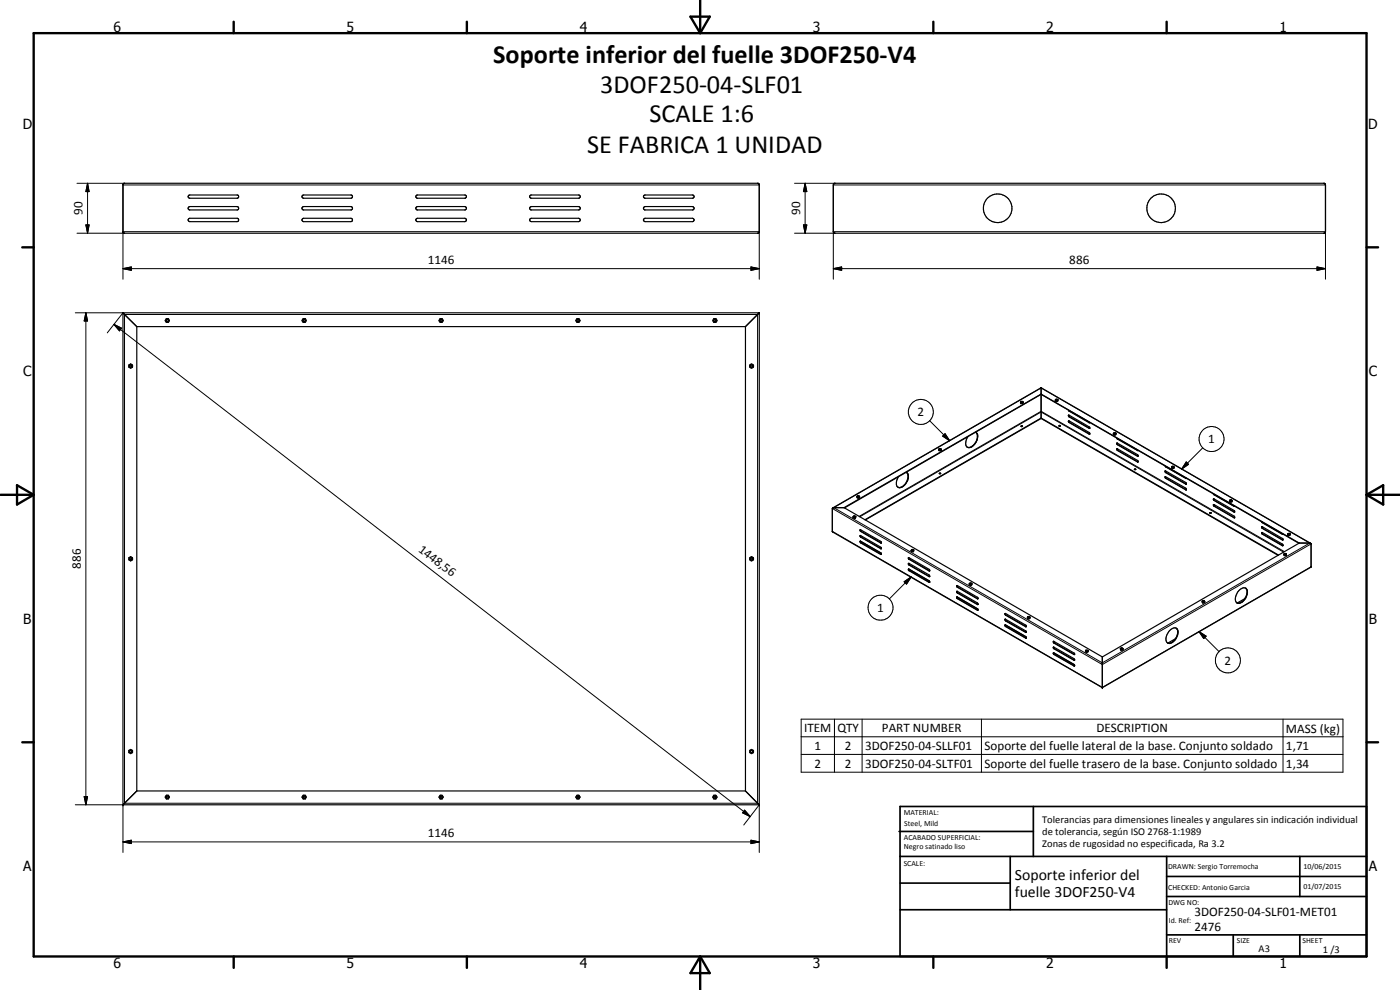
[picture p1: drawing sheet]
<svg xmlns="http://www.w3.org/2000/svg" width="420mm" height="297mm" viewBox="0 0 420 297" stroke-linecap="round" stroke-linejoin="round" font-family="sans-serif">
<g fill="none" stroke="#000" stroke-width=".35">
<path d="M37.1 55h190.3l.5 .4v14.2l-.4 .4h-190.3l-.3-.4v-14.2zM56.5 58.7l.5-.2h14.2l.4 .2v.4l-.3 .4h-14.5l-.3-.4zM90.7 58.7l.4-.2h14.2l.4 .2 .1 .4-.3 .4h-14.5l-.4-.4zM124.9 58.7l.4-.2h14.2l.4 .2 .1 .4-.4 .4h-14.5l-.3-.4zM159.2 58.6l14.4-.1 .5 .2v.4l-.3 .4h-14.5l-.3-.4zM193.2 58.7l.4-.2h14.2l.4 .2 .1 .4-.3 .4h-14.5l-.4-.4zM250.3 55h147l.5 .5v14l-.4 .5h-146.9l-.4-.5v-14zM56.5 62.2l.5-.2h14.2l.4 .2v.4l-.3 .4h-14.5l-.3-.4zM56.5 65.7l.5-.2h14.2a.51 .51 0 0 1 .4 .5 .51 .51 0 0 1-.4 .5h-14.2l-.5-.2zM90.7 62.2l.4-.2h14.2l.4 .2 .1 .4-.3 .4h-14.5l-.4-.4zM90.7 65.7l.4-.2h14.2a.51 .51 0 0 1 .5 .5 .51 .51 0 0 1-.5 .5h-14.2l-.4-.2zM124.9 62.2l.4-.2h14.2l.4 .2 .1 .4-.4 .4h-14.5l-.3-.4z"/>
<path d="M124.9 65.7l.4-.2h14.2a.51 .51 0 0 1 .5 .5 .51 .51 0 0 1-.5 .5h-14.2l-.4-.2zM159.2 62.1l14.4-.1 .5 .2v.4l-.3 .4h-14.5l-.3-.4zM159.2 65.6l14.4-.1a.51 .51 0 0 1 .6 .5 .51 .51 0 0 1-.6 .5h-14.1l-.5-.4zM193.2 62.2l.4-.2h14.2l.4 .2 .1 .4-.3 .4h-14.5l-.4-.4zM193.2 65.7l.4-.2h14.2a.51 .51 0 0 1 .5 .5 .51 .51 0 0 1-.5 .5h-14.2l-.4-.2zM36.9 93.9v147.6M36.9 93.9l4.2 4.1M36.9 93.9h191M41.1 98h182.6M41.1 98v139.3M49.9 95.7l.5-.1 .4 .5-.4 .6h-.4l-.4-.4zM49.9 96a.34 .34 0 0 1 .5-.1 .34 .34 0 0 1 .1 .5l-.4 .1z"/>
<path d="M90.9 95.7h.8l.2 .4-.2 .5h-.8l-.2-.3zM132 95.7l.6-.1 .4 .5-.4 .6h-.4l-.4-.4zM132.2 95.9l.5 .1v.4h-.5zM173.1 95.7l.6-.1 .4 .5-.4 .6h-.5l-.4-.4zM214.2 95.7h.7l.3 .4-.3 .5h-.7l-.3-.3zM214.3 96a.34 .34 0 0 1 .5 0 .34 .34 0 0 1-.3 .5l-.3-.3zM223.7 98v139.3M227.9 93.9v147.6M227.9 93.9l-4.2 4.1M38.7 109.5l.4-.3 .6 .3v.7l-.4 .2-.6-.2zM38.9 109.6h.5l.1 .3-.4 .3zM225.2 109.6a.35 .35 0 0 1 .6 0 .35 .35 0 0 1-.1 .6l-.4-.1z"/>
<path d="M312.5 116.3v9.3M312.5 116.3l80.8 46.7M312.5 116.3l-62.6 36.1M316.8 119.8l.7 .1-.1 .2-.5 .1zM316.9 119.9v.1M316.9 119.9h.4M316.9 119.9h.1M317.3 119.9h.1M317.3 119.9v.1M281.7 134.8l.4-.2 .4 .3-.4 .1zM281.8 135h.1M281.9 134.8h.4"/>
<path d="M281.9 134.8h.1M282.3 134.8h.1M290.3 134.2l.8 .1M290.5 131a2.33 2.33 0 0 0-.1 3.2l.2 .1M292.8 129.7l.2 .1M292.9 129.7a2.5 2.5 0 0 1-.5 3.7 1.85 1.85 0 0 1-1.7 .9M293 129.9a3.3 3.3 0 0 1-2 4.3M306.3 120.6l.6-.2 .1 .2-.2 .2M306.3 120.6h.1M306.3 120.6l.1 .2M306.4 120.8h.4M306.4 120.8l.3 .1"/>
<path d="M306.4 127.8l.5 .1zM306.4 120.6h.5zM306.5 127.9h.3M306.5 127.9h.1M306.7 120.8v.1M306.7 120.9h.1M306.8 120.8l-.1 .1M312.5 125.6l71.1 41M312.5 125.6l-52.8 30.4M316.9 120v.1M316.9 120.1h.4M317.3 120v.1"/>
<path d="M317.8 127.8h.4M318.2 127.7l-.4 .1M318.2 127.7h.1M318.2 127.7v.1M320.6 126.4l.3-.1 5.9 3.5 .3 .5-6.2-3.5zM320.7 123.1l6.3 3.7M320.7 124.5l.2 .5 6.2 3.5M320.7 126.3l.3 .4 6.1 3.5M320.7 124.5l-.1 .3 .3 .3 6.2 3.4M320.7 124.5l6.1 3.6 .3 .4M320.8 123.2l6.3 3.6M327.1 126.8h-.1"/>
<path d="M334.2 130.1l.5-.3 .2 .2-.1 .2M334.2 130.1h.1M334.2 130.1l.2 .1M334.3 130l.4 .1zM334.4 130.2h.4M334.4 130.2v.1M334.7 130.1h.1M334.8 130.2h.1M335.1 131.4l6.4 3.8M335.2 133l6.2 3.4 .1 .5-6.1-3.5zM335.3 132.9l.1 .5 6.1 3.5M335.3 134.6l.1 .4 6.1 3.6"/>
<path d="M335.3 134.6l-.2 .2 .3 .4 6.1 3.4M335.3 134.6l6.1 3.5 .1 .5M335.4 131.6v.1M341.4 135.1l.1 .1M341.6 135.1l-.1 .1M349.7 139.8l6.3 3.7M349.8 139.9l.2 .1M351.7 140l.6 .1-.5 .2-.2-.1zM351.8 140h.3v.2h-.3zM253.3 152.3l59.2-34.1 77.4 44.7M253.3 152.3h-3.1l-.4 .3 .1 7 80.9 46.7M253.3 152.3l77.5 44.8"/>
<path d="M253.4 152.4l59.1-34.1 77.3 44.7M256.1 155.1l.4-.3 .3 .2-.4 .2M256.1 155.1h.1M256.1 155.1l.2 .1M256.2 155h.4zM256.3 155.2h.1M256.6 155.1h.1M257.2 149.1h.1M257.3 149.1l.3 .1M257.6 149.2h.1M257.9 149h.1M258 149l-.6-.2-.2 .3"/>
<path d="M258 149l-.4 .2M258.1 159l6.2 3.4 .2 .5-6.2-3.4zM258.2 158.9l.2 .5 6 3.5M259.6 156l52.9-30.6 71.2 41.1M269.7 143a2.8 2.8 0 0 0-.3 3.1l.2 .1M272 141.7a1.87 1.87 0 0 1 .3 2.7 2.31 2.31 0 0 1-2.8 1.8M272.1 141.7a3.1 3.1 0 0 1-1.9 4.5l-.5 .1M281.9 142l.4 .1zM282.2 142.1h.1M282.2 142.1h-.3M340.4 140.8h.5M340.4 140.8l.4 .1"/>
<path d="M340.4 140.8h.1M340.5 140.9h.3M340.9 140.8h.1M340.9 140.8l-.1 .1M349.7 141.3l6.2 3.5 .1 .5-6.2-3.5zM349.7 141.3l.2 .4 6.2 3.5M349.7 143l.3 .5 6.1 3.4M349.7 143l.1 .5 6.3 3.4M349.7 143l6.2 3.5 .2 .4M363.1 154h.3M363.2 153.9l.2 .1M363.2 153.9l-.1 .1"/>
<path d="M363.4 153.8l-.3 .2M363.4 153.8h.1M363.5 153.8v.1M363.5 153.9l-.1 .1M364.1 148.2l6.4 3.7-6.2-3.6M364.2 151.4l6.2 3.5 .1 .5-6.1-3.5zM364.2 149.7l6.2 3.5 .1 .5-6.2-3.6zM364.2 151.4l.2 .4 6.1 3.5M364.3 151.4h-.1M364.3 149.6l.1 .5 6.1 3.5M369 150.2l.6 .2M369 150.2h.1"/>
<path d="M369.2 150.2l.3-.2 .1 .2zM369.6 150.3v.1M369.7 150.1l-.2-.2-.5 .3M369.7 150.1l.1 .1M369.8 150.2l-.2 .2M378.6 156.5l6.4 3.8-6.1-3.5M378.7 158l6.3 3.6v.4l-6.2-3.5zM378.7 159.8l6.1 3.4 .2 .5-6.2-3.4zM378.7 158l.2 .5 6.1 3.5M378.7 159.8l.2 .4 6.1 3.5M378.8 156.6l.1 .1M378.9 156.7v.1"/>
<path d="M38.7 167.3l.6-.3 .5 .4v.5l-.7 .4-.5-.4zM38.9 167.7l.1 .2M38.9 167.5v.1M39.1 167.9l.1 .1M39.1 168h.2M39.4 167.9l.1-.3-.3-.3-.3 .3 .2 .4M39.4 167.9l-.2 .1M39.4 167.9l-.1 .1M225.1 167.3l.5-.3 .5 .4v.5l-.6 .4-.5-.4zM225.7 167.4l.1 .5h-.5v-.5h.5l.1 .2M225.9 167.7l-.1 .1M258.2 160.7l6.1 3.5 .2 .4"/>
<path d="M258.2 162.3l6.1 3.6 .2 .5M258.2 160.7l-.1 .2 .2 .3 6.2 3.4M258.2 162.3l-.1 .3 .2 .3 6.2 3.5M258.2 160.7l.2 .4 6 3.5M258.2 162.3l.2 .5 6.1 3.5M258.2 162.4l6.2 3.6M264.4 164.6h.1M264.4 162.9h.1M272.6 169l6.2 3.5 .2 .4-.2 .1-6-3.5zM272.6 167.3l6.2 3.5 .2 .4-.2 .1-6.1-3.5zM272.7 170.7v.5l6.1 3.6 .2-.1-.1-.4M272.7 167.3l.2 .5 6.1 3.5"/>
<path d="M272.7 169l.1 .4 6.2 3.6M272.7 170.7l.2 .5 6.1 3.5M272.7 170.7l6.2 3.6M272.7 170.7l6.2 3.7M273.5 165.1h.1M273.7 165v.1M273.7 165.1h.1M273.7 165h.4l-.4 .1M273.7 165h.1M274.2 165l-.1 .2-.6-.1M274.2 165h.1M274.2 165l-.6-.1-.1 .2"/>
<path d="M287.1 175.7l6.3 3.5 .1 .5-6.3-3.6zM287.1 177.4l6.2 3.5 .2 .5-6.2-3.5zM287.2 177.5l.1 .3 6.2 3.6M287.2 177.4v.1M287.2 175.7l.2 .4 6.1 3.5M290.9 175.2l.1-.2 .4-.1 .3 .1-.2 .3M290.9 175.2l.6 .1M290.9 175.2h.1M291.2 175l.3 .2-.3 .1zM291.5 175.3h.1M373.6 179.6l-2.3 1.3M373.8 176.4a2.83 2.83 0 0 1-.9 4.2l-.8 .4h-.8"/>
<path d="M374.2 176.8a1.44 1.44 0 0 0-2.4 .4 2.72 2.72 0 0 0-.5 3.8M374.2 177a3.6 3.6 0 0 1-2.8 4l-.2-.1M385.4 166.4h.1M385.5 166.3h.4M385.5 166.2h.4M385.5 166.2v.1M385.9 166.2v.1M386 166.4h-.6M386.1 166.3l-.1 .1M386.1 166.3l-.5-.3-.3 .2 .1 .2M386.6 160.2l.4 .1zM387.1 160.4l-.1-.4-.6 .3 .6 .1"/>
<path d="M387.1 160.4h-.1M389.9 162.9l3.5 .2M389.9 162.9l-59.1 34.2M393.4 163.1l-.1 7.1-62.5 36.1M293.4 182.7l.1 .4M293.4 182.7l-6.3-3.6 .1 .5 6.3 3.5M293.4 182.7l-6.2-3.6 .2 .5 6.1 3.4M301.7 184.1l6.1 3.4 .2 .5M301.7 187.5l6.1 3.5 .2 .4M301.7 184.1l.1 .5 6.2 3.4M301.7 185.8l.1 .5 6.2 3.4M301.7 187.5l.1 .5 6 3.5 .2-.1"/>
<path d="M301.7 185.8l6.1 3.5 .2 .4M301.7 184.1l.2 .4 6.1 3.5M301.7 185.8l.1 .4 6.2 3.5M301.7 187.5l.2 .5 6.1 3.4M301.7 185.8h.1M301.7 187.5l6.2 3.6M308.3 185.2l.5-.2 .3 .2-.1 .1M308.3 185.2l.6 .2M308.3 185.2l.1 .1M308.5 185.2h.4zM309 185.3l-.1 .1M316.1 194.2l6.2 3.4 .2 .5-6.2-3.5z"/>
<path d="M316.1 192.4l6.2 3.5 .2 .4-6.2-3.3zM316.1 195.9l6.2 3.4 .2 .5M316.1 195.9l.2 .5 6.2 3.4M316.2 195.9l6.2 3.5M316.2 192.4l.1 .4 6.2 3.6M316.2 194.1l.2 .5 6.1 3.5M316.2 195.8l.1 .5 6.2 3.5M325.8 195.3l.3 .2M325.8 195.3h.1M326 195.2l.3 .1zM326 195.5h.1M326.4 195.5h-.3"/>
<path d="M326.4 195.4v.1M326.5 195.4l-.1 .1M326.5 195.2h.1M326.5 195.2l-.6-.1-.1 .2M326.5 195.2v.2M330.8 197.1v9.2M336.2 194.6l.2 .2 .6-.1M336.3 194.5l.5-.1 .2 .2M336.3 194.5l-.1 .1M336.5 194.6h.3zM337 194.6v.1M352.8 191.6l-2.3 1.4"/>
<path d="M353 188.5a2.32 2.32 0 0 1-.2 3.3 1.85 1.85 0 0 1-2.6 .9 3.3 3.3 0 0 1 2.6-4.3l.2 .1M353.1 188.6a3.3 3.3 0 0 1-2.5 4.4l-.2-.1M360.8 180.4l.1 .2M360.8 180.3h.7l-.2 .3h-.4M360.8 180.3v.1M360.9 180.6h.1M361 180.4l.3 .1zM361.3 180.3v.1M38.7 225.1l.6-.2 .5 .4v.4l-.7 .4-.5-.4zM39.1 225.2h.3l.1 .5a.35 .35 0 0 1-.5 0 .35 .35 0 0 1 .1-.5zM41.1 237.3l-4.2 4.2M41.1 237.3h182.6"/>
<path d="M49.9 238.7l.5-.1 .4 .5-.4 .6h-.4l-.4-.5zM49.9 239l.3-.2 .3 .2v.4l-.4 .1zM90.9 238.7h.8l.2 .4-.2 .5h-.8l-.2-.4zM91 239l.3-.2a.36 .36 0 0 1 .3 .4 .36 .36 0 0 1-.3 .3l-.3-.1zM132 238.7l.6-.1 .4 .5-.4 .6h-.4l-.4-.5zM132.1 239l.3-.2a.36 .36 0 0 1 .3 .4 .36 .36 0 0 1-.3 .3l-.4-.3zM173.1 238.7l.6-.1 .4 .5-.4 .6h-.5l-.4-.5zM173.2 239l.2-.2a.36 .36 0 0 1 .4 .4 .36 .36 0 0 1-.4 .3l-.2-.1zM214.2 238.7h.7l.3 .4-.3 .5h-.7l-.3-.4zM214.3 239l.2-.2a.36 .36 0 0 1 .4 .4 .36 .36 0 0 1-.4 .3l-.3-.3zM223.7 237.3l4.2 4.2M225.1 225.1l.5-.2 .5 .4v.4l-.6 .4-.5-.4z"/>
<path d="M225.3 225.3l.4-.1a.33 .33 0 0 1 .2 .4 .33 .33 0 0 1-.5 .2 .33 .33 0 0 1-.1-.5zM36.9 241.5h191"/>
<circle cx="299.4" cy="62.5" r="4.3"/>
<circle cx="348.5" cy="62.5" r="4.3"/>
<circle cx="91.3" cy="96.2" r=".33"/>
<circle cx="173.5" cy="96.2" r=".32"/>
<circle cx="225.6" cy="109.8" r=".62"/>
<circle cx="257.5" cy="148.9" r=".17"/>
</g>
<g fill="none" stroke="#000" stroke-width=".3">
<path d="M23.1 55h14.3M26.3 55l.4 2.5h-.9zM26.3 55v15M36.9 55.5h191M238.5 55h12.1M241.6 55l.5 2.5h-1zM241.6 55v15M250.1 55.5h147.7M23.1 70h14.3M25.8 67.5h.9l-.4 2.5zM238.5 70h12.1M241.1 67.5h1l-.5 2.5z"/>
<path d="M22.6 93.9h14.3l-4.7 6M25.8 93.9l.5 2.4h-1zM25.8 93.9v147.6M34.2 97.3l2.3 1.2-.7 .8zM34.2 97.3l191 147.7M36.9 80.6l2.5-.5v1zM36.9 83.8v-14.3h191v14.3M36.9 80.6h191M37.4 94.4h190v146.6h-190zM225.4 80.1l2.5 .5-2.5 .5zM250.1 80.6l2.5-.5v1zM250.1 83.8v-14.3h147.7v14.3"/>
<path d="M250.1 80.6h147.7M395.3 80.1l2.5 .5-2.5 .5zM279 126.2l6 6M282.9 130.9l.7-.8 1.4 2.1zM321 125l-.1 .1M321 126.7l-.1 .1M321 123.3l-.1 .1M327 128.5h-.2M327 130.2l-.2 .1M327 126.7l-.2 .1M335.4 131.7h.1M335.4 135.1v.1"/>
<path d="M335.4 133.4h.1M341.4 135.1v.1M341.4 138.6h.1M341.4 136.8v.1M356 138.6l.7 .7-2.1 1.5zM361 134.4l-6.4 6.4M249.8 152.6l81 46.8 62.7-36.2M249.8 159.4l81 46.8 62.7-36.1M250.2 152.3l62.3-35.9 80.6 46.5-62.3 36zM257.8 154.9l54.7-31.5 73 42.1M258 155.1l54.5-31.5 72.7 42.1M258.4 159.4l-.1 .1"/>
<path d="M350 141.7l-.2 .1M350 143.5h-.2M350 140l-.2 .1M356 145.2l-.1 .1M356 146.9l-.1 .1M356 143.5l-.1 .1M364.4 148.4v.1M364.4 151.8v.1M364.4 150.1v.1M370.4 151.9h.1M370.4 155.3v.1M370.4 153.6v.1"/>
<path d="M378.9 158.5h-.1M378.9 156.8h-.1M258.4 161.1l-.1 .1M258.4 162.8l-.1 .1M264.4 164.6h-.1M264.4 166.3l-.1 .1M264.4 162.9h-.1M271.3 174.5l2.2-1.4-1.4 2.2zM272.9 167.8h-.1M272.9 171.2h-.1M272.9 169.5h-.1M273.5 173.1l-6.6 6.6"/>
<path d="M278.9 171.2l-.1 .1M278.9 174.7l-.1 .1M278.9 173h-.1M287.4 177.8l-.1 .1M287.4 179.6h-.1M287.4 176.1l-.1 .1M293.4 179.6l-.1 .1M378.9 160.2l-.1 .1M385 162h-.2M385 163.7h-.2M385 160.2l-.2 .1M293.4 181.3l-.1 .1"/>
<path d="M293.4 183l-.1 .1M301.9 184.5l-.1 .1M301.9 188h-.1M301.9 186.2l-.1 .1M307.9 188h-.1M307.9 191.4l-.1 .1M307.9 189.7h-.1M316.4 194.6h-.1M316.4 196.3l-.1 .1M316.4 192.9l-.1 .1M322.4 198l-.1 .1M322.4 199.8h-.1"/>
<path d="M322.4 196.3l-.1 .1M359.8 189.5l2.2 1.4-.7 .7zM359.8 189.5l6 6M240.4 215.8h162.6v15.9h-162.6zM250.4 215.8v15.9M258.7 215.8v15.9M294.5 215.8v15.9M385.1 215.8v15.9M25.3 239h1l-.5 2.5zM240.4 221.1h162.6M240.4 226.4h162.6M22.6 241.5h14.3v14.3"/>
<path d="M36.9 252.6l2.5-.5v1zM36.9 252.6h191M223.2 247.5l4.7-6v14.3M223.5 243.1l1.7 1.9-2.3-1.1zM225.4 252.1l2.5 .5-2.5 .5z"/>
<circle cx="276.4" cy="123.6" r="3.7"/>
<circle cx="363.6" cy="131.7" r="3.7"/>
<circle cx="264.3" cy="182.3" r="3.8"/>
<circle cx="368.5" cy="198.1" r="3.8"/>
</g>
<g fill="#000">
<circle cx="36.9" cy="93.9" r=".18"/>
<circle cx="227.9" cy="93.9" r=".18"/>
<circle cx="312.5" cy="116.3" r=".18"/>
<circle cx="317.5" cy="119.9" r=".18"/>
<circle cx="281.7" cy="134.8" r=".18"/>
<circle cx="281.8" cy="134.9" r=".18"/>
<circle cx="281.8" cy="135" r=".18"/>
<circle cx="281.9" cy="135" r=".18"/>
<circle cx="282.1" cy="135" r=".18"/>
<circle cx="282.3" cy="135" r=".18"/>
<circle cx="282.5" cy="134.9" r=".18"/>
<circle cx="282.5" cy="134.8" r=".18"/>
<circle cx="306.3" cy="120.6" r=".18"/>
<circle cx="306.4" cy="120.8" r=".18"/>
<circle cx="306.7" cy="120.9" r=".18"/>
<circle cx="306.8" cy="120.8" r=".18"/>
<circle cx="307" cy="120.7" r=".18"/>
<circle cx="307" cy="120.6" r=".18"/>
<circle cx="316.7" cy="120" r=".18"/>
<circle cx="316.8" cy="120.1" r=".18"/>
<circle cx="316.9" cy="120.2" r=".18"/>
<circle cx="317" cy="120.2" r=".18"/>
<circle cx="317.1" cy="120.2" r=".18"/>
<circle cx="317.3" cy="120.1" r=".18"/>
<circle cx="317.4" cy="120.1" r=".18"/>
<circle cx="334.2" cy="130.1" r=".18"/>
<circle cx="334.4" cy="130.2" r=".18"/>
<circle cx="334.5" cy="130.3" r=".18"/>
<circle cx="334.8" cy="130.2" r=".18"/>
<circle cx="334.9" cy="130" r=".18"/>
<circle cx="256.1" cy="155.1" r=".18"/>
<circle cx="256.3" cy="155.2" r=".18"/>
<circle cx="256.4" cy="155.2" r=".18"/>
<circle cx="256.7" cy="155.2" r=".18"/>
<circle cx="256.8" cy="155" r=".18"/>
<circle cx="257.2" cy="148.9" r=".18"/>
<circle cx="257.2" cy="149.1" r=".18"/>
<circle cx="257.3" cy="149.1" r=".18"/>
<circle cx="257.6" cy="149.2" r=".18"/>
<circle cx="257.7" cy="149.1" r=".18"/>
<circle cx="257.9" cy="149" r=".18"/>
<circle cx="257.9" cy="149.1" r=".18"/>
<circle cx="258" cy="149" r=".18"/>
<circle cx="351.6" cy="140.1" r=".18"/>
<circle cx="351.6" cy="140.2" r=".18"/>
<circle cx="351.8" cy="140.3" r=".18"/>
<circle cx="351.9" cy="140.3" r=".18"/>
<circle cx="352.2" cy="140.3" r=".18"/>
<circle cx="352.3" cy="140.1" r=".18"/>
<circle cx="369" cy="150.2" r=".18"/>
<circle cx="369.1" cy="150.2" r=".18"/>
<circle cx="369.3" cy="150.4" r=".18"/>
<circle cx="369.6" cy="150.3" r=".18"/>
<circle cx="369.6" cy="150.4" r=".18"/>
<circle cx="369.7" cy="150.3" r=".18"/>
<circle cx="369.8" cy="150.2" r=".18"/>
<circle cx="273.5" cy="165.1" r=".18"/>
<circle cx="273.7" cy="165.3" r=".18"/>
<circle cx="273.8" cy="165.3" r=".18"/>
<circle cx="274.1" cy="165.2" r=".18"/>
<circle cx="274.2" cy="165" r=".18"/>
<circle cx="290.9" cy="175.2" r=".18"/>
<circle cx="291.2" cy="175.3" r=".18"/>
<circle cx="291.5" cy="175.3" r=".18"/>
<circle cx="291.6" cy="175.3" r=".18"/>
<circle cx="291.7" cy="175.1" r=".18"/>
<circle cx="385.3" cy="166.2" r=".18"/>
<circle cx="385.4" cy="166.4" r=".18"/>
<circle cx="385.5" cy="166.5" r=".18"/>
<circle cx="385.7" cy="166.5" r=".18"/>
<circle cx="385.9" cy="166.5" r=".18"/>
<circle cx="386" cy="166.4" r=".18"/>
<circle cx="386.1" cy="166.3" r=".18"/>
<circle cx="386.4" cy="160.3" r=".18"/>
<circle cx="386.5" cy="160.3" r=".18"/>
<circle cx="386.7" cy="160.4" r=".18"/>
<circle cx="386.8" cy="160.4" r=".18"/>
<circle cx="387" cy="160.4" r=".18"/>
<circle cx="387.1" cy="160.4" r=".18"/>
<circle cx="387.2" cy="160.2" r=".18"/>
<circle cx="308.3" cy="185.2" r=".18"/>
<circle cx="308.4" cy="185.3" r=".18"/>
<circle cx="308.6" cy="185.4" r=".18"/>
<circle cx="308.7" cy="185.4" r=".18"/>
<circle cx="308.9" cy="185.4" r=".18"/>
<circle cx="309" cy="185.3" r=".18"/>
<circle cx="309.1" cy="185.2" r=".18"/>
<circle cx="325.8" cy="195.3" r=".18"/>
<circle cx="326" cy="195.5" r=".18"/>
<circle cx="326.1" cy="195.5" r=".18"/>
<circle cx="326.4" cy="195.5" r=".18"/>
<circle cx="326.5" cy="195.4" r=".18"/>
<circle cx="326.5" cy="195.2" r=".18"/>
<circle cx="336.2" cy="194.6" r=".18"/>
<circle cx="336.3" cy="194.7" r=".18"/>
<circle cx="336.4" cy="194.8" r=".18"/>
<circle cx="336.7" cy="194.8" r=".18"/>
<circle cx="336.8" cy="194.8" r=".18"/>
<circle cx="337" cy="194.7" r=".18"/>
<circle cx="337" cy="194.6" r=".18"/>
<circle cx="360.8" cy="180.4" r=".18"/>
<circle cx="360.9" cy="180.6" r=".18"/>
<circle cx="361.2" cy="180.6" r=".18"/>
<circle cx="361.3" cy="180.6" r=".18"/>
<circle cx="361.5" cy="180.5" r=".18"/>
<circle cx="330.8" cy="206.3" r=".18"/>
<circle cx="36.9" cy="241.5" r=".18"/>
<circle cx="227.9" cy="241.5" r=".18"/>
</g>
<g fill="none" stroke="#000" stroke-width=".71">
<path d="M10.1 9.9h400v277.1h-400zM70.1 6.5v3.4M140.1 6.5v3.4M207.2 5h5.8l-2.9 4.9zM210.1 0v9.9M280.1 6.5v3.4M350.1 6.5v3.4M6.7 74.2h3.4M410.1 74.2h3.5M.1 148.5h10M5.1 145.6l5 2.9-5 2.9zM410.1 148.5h10"/>
<path d="M410.1 148.5l5-2.9v5.8zM6.7 222.7h3.4M410.1 222.7h3.5M70.1 287v3.4M140.1 287v3.4M210.1 287v10M210.1 287l2.9 5h-5.8zM280.1 287v3.4M350.1 287v3.4"/>
</g>
<g fill="none" stroke="#000" stroke-width=".51">
<path d="M269.8 249.5h40.3M270.1 242h140v45h-140zM270.1 257h140M303.2 257v16M310.1 242v15M350.1 257v30M390.1 257v12M270.1 265h33.1M270.1 273h80M350.1 269h60M350.1 263h60M350.1 280.5h60"/>
<path d="M370.1 280.5v6.5M390.1 280.5v6.5"/>
</g>
<g fill="#000">
<path d="M26.3 55l.4 2.5h-.9zM241.6 55l.5 2.5h-1zM25.8 67.5h.9l-.4 2.5zM241.1 67.5h1l-.5 2.5zM25.8 93.9l.5 2.4h-1zM34.2 97.3l2.3 1.2-.7 .8zM36.9 80.6l2.5-.5v1zM225.4 80.1l2.5 .5-2.5 .5zM250.1 80.6l2.5-.5v1zM395.3 80.1l2.5 .5-2.5 .5zM282.9 130.9l.7-.8 1.4 2.1zM356 138.6l.7 .7-2.1 1.5z"/>
<path d="M271.3 174.5l2.2-1.4-1.4 2.2zM359.8 189.5l2.2 1.4-.7 .7zM25.3 239h1l-.5 2.5zM36.9 252.6l2.5-.5v1zM223.5 243.1l1.7 1.9-2.3-1.1zM225.4 252.1l2.5 .5-2.5 .5z"/>
</g>
<g font-size="7.9">
<text x="148" y="18.8">Soporte inferior del fuelle 3DOF250-V4</text>
<text x="180.2" y="27.8">3DOF250-04-SLF01</text>
<text x="194.9" y="36.7">SCALE 1:6</text>
<text x="176.2" y="45.8">SE FABRICA 1 UNIDAD</text>
</g>
<g font-size="4.7">
<text x="304.6" y="263.9">Soporte inferior del</text>
<text x="304.6" y="269.3">fuelle 3DOF250-V4</text>
</g>
<g font-size="4.2">
<text x="34" y="9.6">6</text>
<text x="104" y="9.6">5</text>
<text x="174" y="9.6">4</text>
<text x="244" y="9.6">3</text>
<text x="314" y="9.6">2</text>
<text x="384" y="9.6">1</text>
<text x="6.8" y="38.7">D</text>
<text x="410.6" y="38.7">D</text>
<text x="7" y="112.9">C</text>
<text x="410.8" y="112.9">C</text>
<text x="7" y="187.1">B</text>
<text x="410.8" y="187.1">B</text>
<text x="7" y="261.4">A</text>
<text x="410.8" y="261.4">A</text>
<text x="34" y="290.4">6</text>
<text x="104" y="290.4">5</text>
<text x="174" y="290.4">4</text>
<text x="244" y="290.4">3</text>
<text x="314" y="290.4">2</text>
<text x="384" y="290.4">1</text>
</g>
<g font-size="3.9">
<text x="24.8" y="64.5" transform="rotate(-90 24.8 64.5)">90</text>
<text x="240.1" y="64.5" transform="rotate(-90 240.1 64.5)">90</text>
<text x="128.4" y="79.1">1146</text>
<text x="320.9" y="79.1">886</text>
<text x="275.4" y="124.9">2</text>
<text x="362.6" y="133">1</text>
<text x="125.4" y="165.2" transform="rotate(38 125.4 165.2)">1448,56</text>
<text x="24.2" y="170.7" transform="rotate(-90 24.2 170.7)">886</text>
<text x="263.3" y="183.6">1</text>
<text x="367.5" y="199.4">2</text>
<text x="241.3" y="219.7">ITEM</text>
<text x="251.3" y="219.7">QTY</text>
<text x="264.7" y="219.7">PART NUMBER</text>
<text x="329" y="219.7">DESCRIPTION</text>
<text x="385.9" y="219.8">MASS (kg)</text>
<text x="244.4" y="225">1</text>
<text x="253.6" y="225">2</text>
<text x="259.6" y="225">3DOF250-04-SLLF01</text>
<text x="295.5" y="225.1">Soporte del fuelle lateral de la base. Conjunto soldado</text>
<text x="385.9" y="225">1,71</text>
<text x="244.4" y="230.3">2</text>
<text x="253.6" y="230.3">2</text>
<text x="259.6" y="230.3">3DOF250-04-SLTF01</text>
<text x="295.5" y="230.4">Soporte del fuelle trasero de la base. Conjunto soldado</text>
<text x="385.9" y="230.3">1,34</text>
<text x="128.4" y="251.1">1146</text>
<text x="358.5" y="275">3DOF250-04-SLF01-MET01</text>
<text x="358.5" y="279.4">2476</text>
</g>
<g font-size="3.1">
<text x="312.7" y="246.8">Tolerancias para dimensiones lineales y angulares sin indicación individual</text>
<text x="312.7" y="250.4">de tolerancia, según ISO 2768-1:1989</text>
<text x="312.7" y="254">Zonas de rugosidad no especificada, Ra 3.2</text>
<text x="377.7" y="285.6">A3</text>
<text x="397" y="285.9">1 /3</text>
</g>
<g font-size="2.4">
<text x="271.2" y="244.4">MATERIAL:</text>
<text x="271.3" y="252">ACABADO SUPERFICIAL:</text>
<text x="271.4" y="247.9">Steel, Mild</text>
<text x="271.3" y="254.6">Negro satinado liso</text>
<text x="271.2" y="259.7">SCALE:</text>
<text x="350.6" y="260.8">DRAWN: Sergio Torremocha</text>
<text x="391.2" y="260.6">10/06/2015</text>
<text x="350.6" y="267">CHECKED: Antonio Garcia</text>
<text x="391.2" y="266.7">01/07/2015</text>
<text x="350.6" y="271.4">DWG NO:</text>
<text x="350.8" y="276.9">Id. Ref:</text>
<text x="350.8" y="282.8">REV</text>
<text x="371.2" y="282.9">SIZE</text>
<text x="390.9" y="282.9">SHEET</text>
</g>
</svg>
